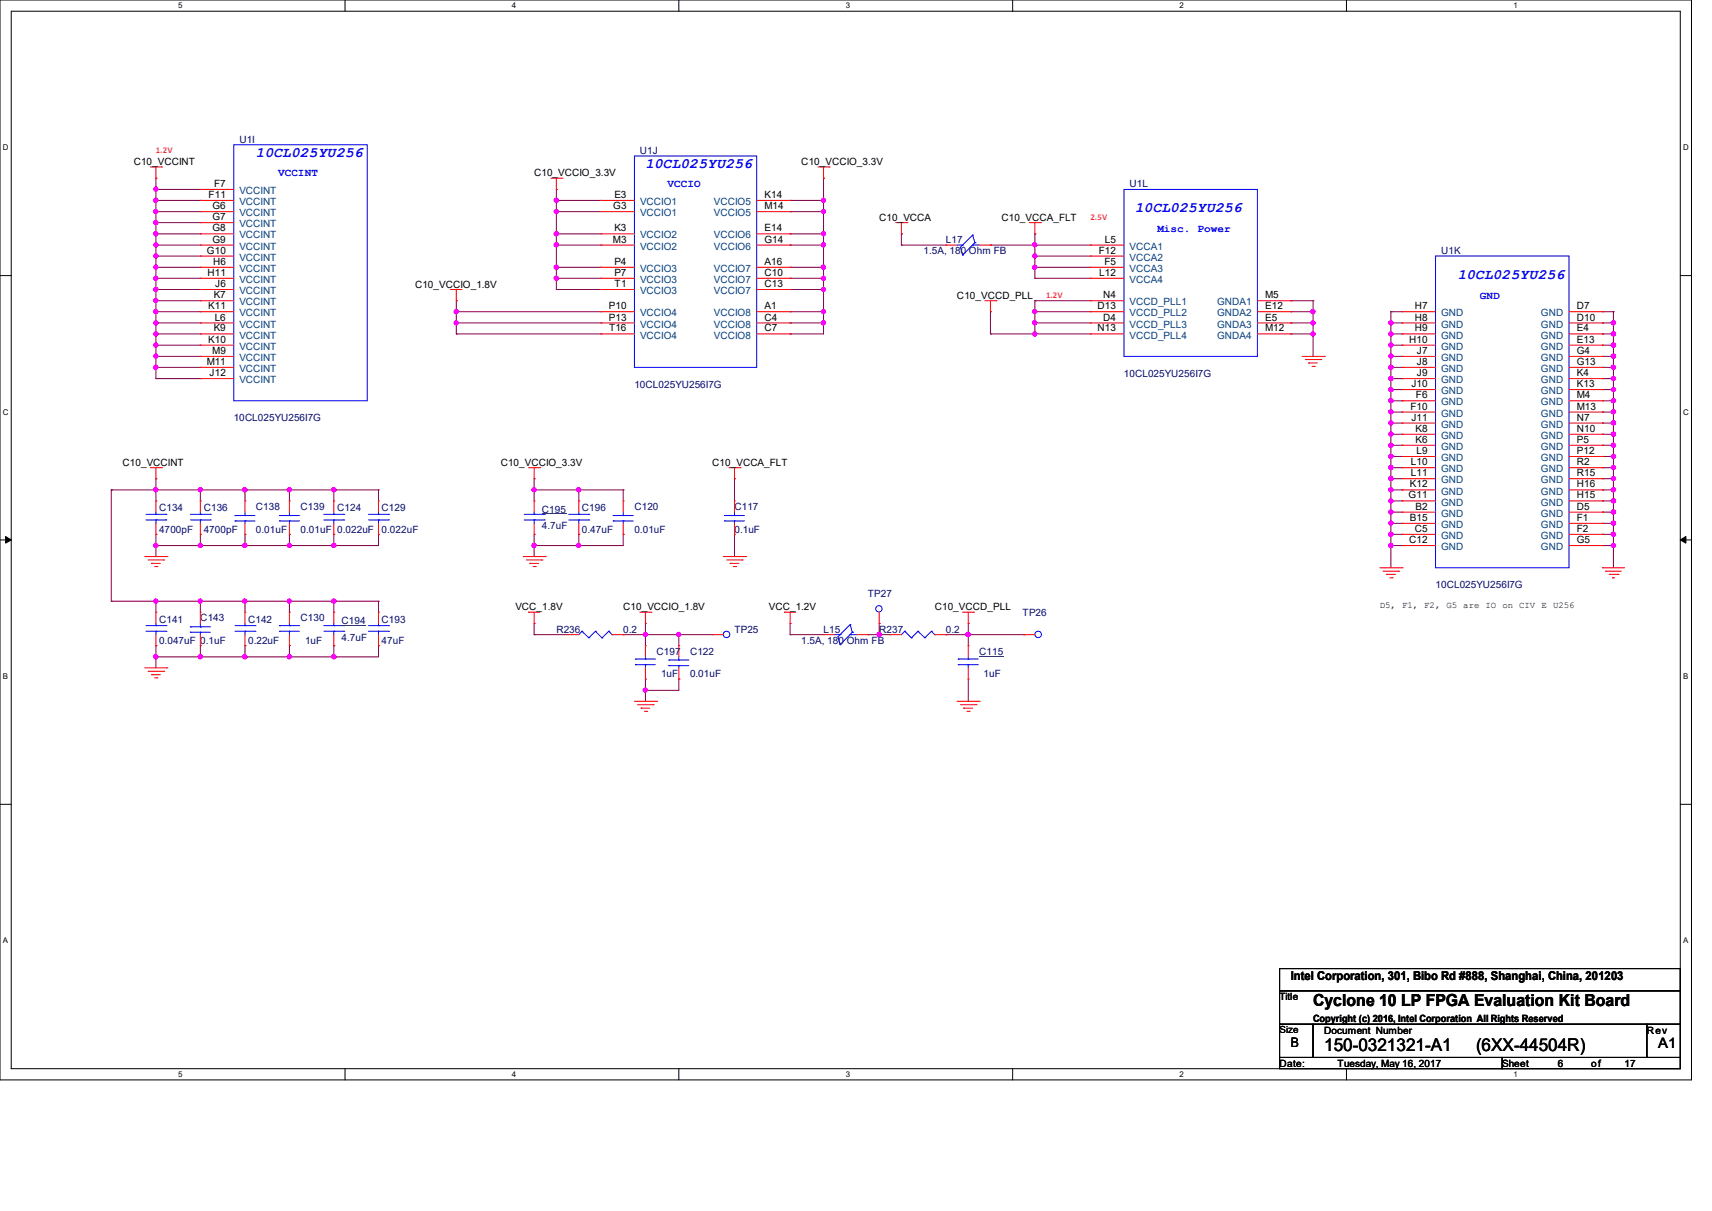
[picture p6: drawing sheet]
<svg xmlns="http://www.w3.org/2000/svg" width="297mm" height="210mm" viewBox="0 0 297 210" stroke-linecap="round" stroke-linejoin="round" font-family="sans-serif">
<path d="M0 0h293.5v187.3h-293.5zM1.9 1.9h289.6v183.4h-289.6z" fill="none" stroke="#000" stroke-width=".17"/>
<g fill="#fff">
<path d="M30.9 .2h.8v1.5h-.8z"/>
<path d="M30.9 185.5h.8v1.6h-.8z"/>
</g>
<path d="M59.9 0v1.9M59.9 185.3v2" fill="none" stroke="#000" stroke-width=".17"/>
<g fill="#fff">
<path d="M88.8 .2h.8v1.5h-.8z"/>
<path d="M88.8 185.5h.8v1.6h-.8z"/>
</g>
<path d="M117.8 0v1.9M117.8 185.3v2" fill="none" stroke="#000" stroke-width=".17"/>
<g fill="#fff">
<path d="M146.7 .2h.8v1.5h-.8z"/>
<path d="M146.7 185.5h.8v1.6h-.8z"/>
</g>
<path d="M175.7 0v1.9M175.7 185.3v2" fill="none" stroke="#000" stroke-width=".17"/>
<g fill="#fff">
<path d="M204.6 .2h.8v1.5h-.8z"/>
<path d="M204.6 185.5h.8v1.6h-.8z"/>
</g>
<path d="M233.6 0v1.9M233.6 185.3v2" fill="none" stroke="#000" stroke-width=".17"/>
<g fill="#fff">
<path d="M262.6 .2h.7v1.5h-.7z"/>
<path d="M262.6 185.5h.7v1.6h-.7z"/>
<path d="M.5 24.8h1v1.6h-1z"/>
<path d="M292 24.8h1v1.6h-1z"/>
<path d="M.5 70.7h1v1.5h-1z"/>
<path d="M292 70.7h1v1.5h-1z"/>
</g>
<path d="M0 47.8h1.9M291.5 47.8h2" fill="none" stroke="#000" stroke-width=".17"/>
<g fill="#fff">
<path d="M.5 116.5h.9v1.6h-.9z"/>
<path d="M292 116.5h.9v1.6h-.9z"/>
</g>
<path d="M0 93.6h1.9M291.5 93.6h2" fill="none" stroke="#000" stroke-width=".17"/>
<path d="M1 93l.9 .6-.9 .6zM291.5 93.6l1-.6v1.2z" fill="#000" stroke="#000" stroke-width=".17"/>
<g fill="#fff">
<path d="M.5 162.4h.9v1.5h-.9z"/>
<path d="M292 162.4h.9v1.5h-.9z"/>
</g>
<path d="M0 139.5h1.9M291.5 139.5h2M222 168h69.5v3.8h-69.5zM222 171.8h69.5v5.8h-69.5zM222 177.6h5.8v5.8h-5.8zM227.8 177.6h57.9v5.8h-57.9zM285.7 177.6h5.8v5.8h-5.8zM222 183.4h38.6v1.9h-38.6zM260.6 183.4h30.9v1.9h-30.9z" fill="none" stroke="#000" stroke-width=".17"/>
<g fill="none" stroke="#800040" stroke-width=".17">
<path d="M27.1 32.9h.1M27.1 30.9h.1M27.1 34.8h.1M27.1 36.7h.1M27.1 38.6h.1M27.1 36.7h7.7M27.1 34.8h7.7M27.1 32.9h7.7M27.1 30.9v34.8M27.1 38.6h7.7M96.5 32.9h.1M96.5 36.7h.1"/>
<path d="M96.5 34.8h.1M96.5 32.9v17.3M96.5 36.7h7.8M96.5 34.8h7.8M137.1 34.8h.1M137.1 36.7h.1M137.1 36.7h5.8M137.1 34.8h5.8M142.9 30.9h.1M142.9 34.8h.1M142.9 36.7h.1M142.9 30.9v27h-5.8"/>
<path d="M27.1 40.6h.1M27.1 42.5h.1M27.1 44.4h.1M27.1 46.4h.1M27.1 48.3h.1M27.1 50.2h.1M27.1 52.2h.1M27.1 54.1h.1M27.1 56h.1M27.1 57.9h.1M27.1 59.9h.1M27.1 54.1h7.7"/>
<path d="M27.1 56h7.7M27.1 57.9h7.7M27.1 59.9h7.7M27.1 40.6h7.7M27.1 42.5h7.7M27.1 50.2h7.7M27.1 48.3h7.7M27.1 46.4h7.7M27.1 44.4h7.7M27.1 52.2h7.7M79.2 52.2h.1M79.2 57.9h.1"/>
<path d="M79.2 56h.1M79.2 54.1h.1M79.2 54.1h25.1M79.2 56h25.1M79.2 57.9h25.1M79.2 52.2v5.7M96.5 40.6h.1M96.5 42.5h.1M96.5 50.2h.1M96.5 48.3h.1M96.5 46.4h.1M96.5 40.6h7.8"/>
<path d="M96.5 42.5h7.8M96.5 50.2h7.8M96.5 48.3h7.8M96.5 46.4h7.8M137.1 40.6h.1M137.1 42.5h.1M137.1 46.4h.1M137.1 48.3h.1M137.1 50.2h.1M137.1 54.1h.1M137.1 56h.1M137.1 57.9h.1"/>
<path d="M137.1 54.1h5.8M137.1 56h5.8M137.1 40.6h5.8M137.1 42.5h5.8M137.1 50.2h5.8M137.1 48.3h5.8M137.1 46.4h5.8M142.9 40.6h.1M142.9 42.5h.1M142.9 46.4h.1M142.9 50.2h.1M142.9 48.3h.1"/>
<path d="M142.9 56h.1M142.9 54.1h.1M156.4 42.5h.1M156.4 40.6h.1M156.4 42.5h7.7M156.4 40.6v1.9M171.8 54.1h.1M171.8 57.9h.1M171.8 42.5h.1M171.8 57.9h17.4M171.8 42.5h17.4M171.8 54.1v3.8"/>
<path d="M179.5 44.4h.1M179.5 40.6h.1M179.5 46.4h.1M179.5 48.3h.1M179.5 52.2h.1M179.5 54.1h.1M179.5 56h.1M179.5 57.9h.1M179.5 42.5h.1M179.5 54.1h9.7M179.5 56h9.7M179.5 48.3h9.7"/>
<path d="M179.5 46.4h9.7M179.5 44.4h9.7M179.5 40.6v7.7M179.5 52.2v5.7M179.5 52.2h9.7M223.9 52.2h.1M223.9 54.1h.1M223.9 56h.1M223.9 57.9h.1M223.9 54.1h3.9M223.9 56h3.9M223.9 57.9h3.9"/>
<path d="M223.9 52.2h3.9M227.8 52.2h.1M227.8 54.1h.1M227.8 56h.1M227.8 57.9h.1M227.8 52.2v9.6M241.3 54.1h.1M241.3 56h.1M241.3 57.9h.1M241.3 59.9h.1M241.3 54.1h1.9M241.3 56h1.9"/>
<path d="M241.3 57.9h1.9M241.3 59.9h1.9M241.3 54.1v44.4M278 54.1h.1M278 56h.1M278 57.9h.1M278 59.9h.1M278 54.1h1.9M278 56h1.9M278 57.9h1.9M278 59.9h1.9M279.9 54.1h.1"/>
<path d="M279.9 56h.1M279.9 57.9h.1M279.9 59.9h.1M279.9 54.1v44.4M27.1 61.8h.1M27.1 63.7h.1M27.1 65.7h.1M27.1 61.8h7.7M27.1 63.7h7.7M27.1 65.7h7.7M241.3 61.8h.1M241.3 63.7h.1"/>
<path d="M241.3 65.7h.1M241.3 67.6h.1M241.3 69.5h.1M241.3 71.5h.1M241.3 73.4h.1M241.3 75.3h.1M241.3 77.2h.1M241.3 79.2h.1M241.3 61.8h1.9M241.3 63.7h1.9M241.3 65.7h1.9M241.3 67.6h1.9"/>
<path d="M241.3 69.5h1.9M241.3 71.5h1.9M241.3 73.4h1.9M241.3 75.3h1.9M241.3 77.2h1.9M241.3 79.2h1.9M278 61.8h.1M278 63.7h.1M278 65.7h.1M278 67.6h.1M278 69.5h.1M278 71.5h.1"/>
<path d="M278 73.4h.1M278 75.3h.1M278 77.2h.1M278 79.2h.1M278 61.8h1.9M278 63.7h1.9M278 65.7h1.9M278 67.6h1.9M278 69.5h1.9M278 71.5h1.9M278 73.4h1.9M278 75.3h1.9"/>
<path d="M278 77.2h1.9M278 79.2h1.9M279.9 61.8h.1M279.9 63.7h.1M279.9 65.7h.1M279.9 67.6h.1M279.9 69.5h.1M279.9 71.5h.1M279.9 73.4h.1M279.9 75.3h.1M279.9 77.2h.1M279.9 79.2h.1"/>
<path d="M19.3 85h.1M19.3 85h46.4M19.3 85v19.3M27.1 83h.1M27.1 85h.1M27.1 92.7h.1M27.1 94.6h.1M27.1 83v3.9M27.1 92.7v3.8M34.8 85h.1M34.8 92.7h.1M34.8 94.6h.1"/>
<path d="M34.8 85v1.9M34.8 92.7v1.9M42.5 85h.1M42.5 92.7h.1M42.5 94.6h.1M42.5 85v1.9M42.5 92.7v1.9M50.2 85h.1M50.2 92.7h.1M50.2 94.6h.1M50.2 85v1.9M50.2 92.7v1.9"/>
<path d="M57.9 92.7h.1M57.9 85h.1M57.9 94.6h.1M57.9 85v1.9M57.9 92.7v1.9M65.7 92.7h.1M65.7 85h.1M65.7 92.7v1.9h-38.6M65.7 85v1.9M92.7 83h.1M92.7 85h.1M92.7 92.7h.1"/>
<path d="M92.7 94.6h.1M92.7 85h15.4M92.7 83v3.9M92.7 92.7v3.8M100.4 85h.1M100.4 94.6h.1M100.4 92.7h.1M100.4 85v1.9M100.4 92.7v1.9M108.1 85h.1M108.1 92.7h.1M108.1 92.7v1.9h-15.4"/>
<path d="M108.1 85v1.9M127.4 83h.1M127.4 92.7h.1M127.4 83v3.9M127.4 92.7v3.8M241.3 81.1h.1M241.3 83h.1M241.3 85h.1M241.3 86.9h.1M241.3 88.8h.1M241.3 90.8h.1M241.3 92.7h.1"/>
<path d="M241.3 94.6h.1M241.3 81.1h1.9M241.3 83h1.9M241.3 85h1.9M241.3 86.9h1.9M241.3 88.8h1.9M241.3 90.8h1.9M241.3 92.7h1.9M241.3 94.6h1.9M278 81.1h.1M278 83h.1M278 85h.1"/>
<path d="M278 86.9h.1M278 88.8h.1M278 90.8h.1M278 92.7h.1M278 94.6h.1M278 81.1h1.9M278 83h1.9M278 85h1.9M278 86.9h1.9M278 88.8h1.9M278 90.8h1.9M278 92.7h1.9"/>
<path d="M278 94.6h1.9M279.9 81.1h.1M279.9 83h.1M279.9 85h.1M279.9 86.9h.1M279.9 88.8h.1M279.9 90.8h.1M279.9 92.7h.1M279.9 94.6h.1M19.3 104.3h.1M19.3 104.3h46.4M27.1 112h.1"/>
<path d="M27.1 113.9h.1M27.1 104.3h.1M27.1 104.3v1.9M27.1 112v3.8M34.8 112h.1M34.8 113.9h.1M34.8 104.3h.1M34.8 104.3v1.9M34.8 112v1.9M42.5 104.3h.1M42.5 112h.1M42.5 113.9h.1"/>
<path d="M42.5 104.3v1.9M42.5 112v1.9M50.2 104.3h.1M50.2 112h.1M50.2 113.9h.1M50.2 104.3v1.9M50.2 112v1.9M57.9 112h.1M57.9 104.3h.1M57.9 113.9h.1M57.9 104.3v1.9M57.9 112v1.9"/>
<path d="M65.7 112h.1M65.7 104.3h.1M65.7 112v1.9h-38.6M65.7 104.3v1.9M92.7 110.1h.1M92.7 108.1h.1M92.7 108.1v2M92.7 110.1h5.8M108.1 110.1h.1M108.1 110.1h15.5M112 110.1h.1M112 117.8h.1"/>
<path d="M112 119.7h.1M112 108.1h.1M112 108.1v3.9M112 117.8v3.8M117.8 110.1h.1M117.8 117.8h.1M117.8 110.1v1.9M117.8 117.8v1.9h-5.8M137.1 110.1h.1M137.1 108.1h.1M137.1 110.1h5.8M137.1 108.1v2"/>
<path d="M150.6 110.1h.1M150.6 110.1h3.8M152.5 108.1h.1M152.5 110.1h.1M152.5 108.1v2M164.1 110.1h.1M164.1 110.1h13.5M168 108.1h.1M168 110.1h.1M168 108.1v3.9M168 117.8v3.8M177.6 110.1h.1"/>
<path d="M168 121.6h.1"/>
</g>
<g fill="#f0f" stroke="#f0f" stroke-width=".17">
<circle cx="241.3" cy="63.7" r=".37"/>
<circle cx="241.3" cy="79.1" r=".37"/>
<circle cx="241.3" cy="83" r=".37"/>
<circle cx="241.3" cy="57.9" r=".37"/>
<circle cx="241.3" cy="56" r=".37"/>
<circle cx="241.3" cy="61.8" r=".37"/>
<circle cx="241.3" cy="59.8" r=".37"/>
<circle cx="241.3" cy="67.6" r=".37"/>
<circle cx="241.3" cy="65.6" r=".37"/>
<circle cx="241.3" cy="69.5" r=".37"/>
<circle cx="241.3" cy="73.3" r=".37"/>
<circle cx="241.3" cy="71.4" r=".37"/>
<circle cx="241.3" cy="75.3" r=".37"/>
<circle cx="241.3" cy="77.2" r=".37"/>
<circle cx="241.3" cy="81.1" r=".37"/>
<circle cx="241.3" cy="84.9" r=".37"/>
<circle cx="241.3" cy="88.8" r=".37"/>
<circle cx="241.3" cy="86.9" r=".37"/>
<circle cx="241.3" cy="92.6" r=".37"/>
<circle cx="241.3" cy="90.7" r=".37"/>
<circle cx="241.3" cy="94.6" r=".37"/>
<circle cx="279.9" cy="56" r=".37"/>
<circle cx="279.9" cy="63.7" r=".37"/>
<circle cx="279.9" cy="67.6" r=".37"/>
<circle cx="279.9" cy="79.1" r=".37"/>
<circle cx="279.9" cy="86.9" r=".37"/>
<circle cx="279.9" cy="88.8" r=".37"/>
<circle cx="279.9" cy="90.7" r=".37"/>
<circle cx="279.9" cy="92.6" r=".37"/>
<circle cx="279.9" cy="57.9" r=".37"/>
<circle cx="279.9" cy="61.8" r=".37"/>
<circle cx="279.9" cy="59.8" r=".37"/>
<circle cx="279.9" cy="65.6" r=".37"/>
<circle cx="279.9" cy="69.5" r=".37"/>
<circle cx="279.9" cy="73.3" r=".37"/>
<circle cx="279.9" cy="71.4" r=".37"/>
<circle cx="279.9" cy="75.3" r=".37"/>
<circle cx="279.9" cy="77.2" r=".37"/>
<circle cx="279.9" cy="83" r=".37"/>
<circle cx="279.9" cy="81.1" r=".37"/>
<circle cx="279.9" cy="84.9" r=".37"/>
<circle cx="279.9" cy="94.6" r=".37"/>
<circle cx="96.5" cy="34.7" r=".37"/>
<circle cx="96.5" cy="42.5" r=".37"/>
<circle cx="96.5" cy="40.5" r=".37"/>
<circle cx="96.5" cy="46.3" r=".37"/>
<circle cx="96.5" cy="48.3" r=".37"/>
<circle cx="79.1" cy="54" r=".36"/>
<circle cx="79.1" cy="56" r=".36"/>
<circle cx="179.5" cy="44.4" r=".36"/>
<circle cx="179.5" cy="46.3" r=".36"/>
<circle cx="179.5" cy="54" r=".36"/>
<circle cx="179.5" cy="56" r=".36"/>
<circle cx="179.5" cy="57.9" r=".36"/>
<circle cx="179.5" cy="42.5" r=".36"/>
<circle cx="96.5" cy="36.7" r=".37"/>
<circle cx="142.9" cy="34.7" r=".36"/>
<circle cx="142.9" cy="36.7" r=".36"/>
<circle cx="142.9" cy="42.5" r=".36"/>
<circle cx="142.9" cy="40.5" r=".36"/>
<circle cx="142.9" cy="46.3" r=".36"/>
<circle cx="142.9" cy="50.2" r=".36"/>
<circle cx="142.9" cy="48.3" r=".36"/>
<circle cx="142.9" cy="56" r=".36"/>
<circle cx="142.9" cy="54" r=".36"/>
<circle cx="27" cy="34.7" r=".36"/>
<circle cx="27" cy="32.8" r=".36"/>
<circle cx="27" cy="36.7" r=".36"/>
<circle cx="27" cy="40.5" r=".36"/>
<circle cx="27" cy="38.6" r=".36"/>
<circle cx="27" cy="44.4" r=".36"/>
<circle cx="27" cy="42.5" r=".36"/>
<circle cx="27" cy="46.3" r=".36"/>
<circle cx="27" cy="50.2" r=".36"/>
<circle cx="27" cy="48.3" r=".36"/>
<circle cx="27" cy="52.1" r=".36"/>
<circle cx="27" cy="54" r=".36"/>
<circle cx="27" cy="57.9" r=".36"/>
<circle cx="27" cy="56" r=".36"/>
<circle cx="27" cy="59.8" r=".36"/>
<circle cx="27" cy="63.7" r=".36"/>
<circle cx="27" cy="61.8" r=".36"/>
<circle cx="227.8" cy="54" r=".36"/>
<circle cx="227.8" cy="56" r=".36"/>
<circle cx="227.8" cy="57.9" r=".36"/>
<circle cx="92.6" cy="84.9" r=".36"/>
<circle cx="100.4" cy="84.9" r=".37"/>
<circle cx="92.6" cy="94.6" r=".36"/>
<circle cx="100.4" cy="94.6" r=".37"/>
<circle cx="117.7" cy="110" r=".36"/>
<circle cx="112" cy="119.7" r=".36"/>
<circle cx="27" cy="113.9" r=".36"/>
<circle cx="42.5" cy="113.9" r=".37"/>
<circle cx="34.7" cy="113.9" r=".36"/>
<circle cx="50.2" cy="113.9" r=".36"/>
<circle cx="57.9" cy="113.9" r=".37"/>
<circle cx="42.5" cy="104.2" r=".37"/>
<circle cx="34.7" cy="104.2" r=".36"/>
<circle cx="50.2" cy="104.2" r=".36"/>
<circle cx="57.9" cy="104.2" r=".37"/>
<circle cx="27" cy="94.6" r=".36"/>
<circle cx="42.5" cy="84.9" r=".37"/>
<circle cx="34.7" cy="84.9" r=".36"/>
<circle cx="42.5" cy="94.6" r=".37"/>
<circle cx="34.7" cy="94.6" r=".36"/>
<circle cx="50.2" cy="84.9" r=".36"/>
<circle cx="50.2" cy="94.6" r=".36"/>
<circle cx="27" cy="84.9" r=".36"/>
<circle cx="27" cy="104.2" r=".36"/>
<circle cx="112" cy="110" r=".36"/>
<circle cx="57.9" cy="94.6" r=".37"/>
<circle cx="57.9" cy="84.9" r=".37"/>
<circle cx="152.5" cy="110" r=".36"/>
<circle cx="167.9" cy="110" r=".37"/>
</g>
<g fill="none" stroke="#f00" stroke-width=".17">
<path d="M26.1 29h1.9M27.1 30.9h.1M27.1 29v1.9M28 29h.1M34.8 32.9h.1M34.8 34.8h.1M34.8 36.7h.1M34.8 38.6h.1M34.8 38.6h5.8M34.8 32.9h5.8M34.8 34.8h5.8M34.8 36.7h5.8"/>
<path d="M95.6 30.9h1.9M96.5 32.9h.1M96.5 30.9v2M97.5 30.9h.1M104.3 34.8h.1M104.3 36.7h.1M104.3 34.8h5.8M104.3 36.7h5.8M131.3 34.8h5.8M131.3 36.7h5.8M137.1 34.8h.1M137.1 36.7h.1"/>
<path d="M141.9 29h1.9M142.9 30.9h.1M142.9 29v1.9M143.8 29h.1M155.4 38.6h2M156.4 38.6v2M157.4 38.6h.1M178.6 38.6h1.9M179.5 38.6v2M180.5 38.6h.1M34.8 40.6h.1M34.8 42.5h.1"/>
<path d="M34.8 44.4h.1M34.8 46.4h.1M34.8 48.3h.1M34.8 50.2h.1M34.8 52.2h.1M34.8 54.1h.1M34.8 56h.1M34.8 57.9h.1M34.8 59.9h.1M34.8 52.2h5.8M34.8 50.2h5.8M34.8 56h5.8"/>
<path d="M34.8 46.4h5.8M34.8 42.5h5.8M34.8 57.9h5.8M34.8 48.3h5.8M34.8 44.4h5.8M34.8 54.1h5.8M34.8 40.6h5.8M34.8 59.9h5.8M78.2 50.2h.1M78.2 50.2h1.9M79.2 52.2h.1M79.2 50.2v2"/>
<path d="M104.3 40.6h.1M104.3 42.5h.1M104.3 46.4h.1M104.3 48.3h.1M104.3 50.2h.1M104.3 54.1h.1M104.3 56h.1M104.3 57.9h.1M104.3 50.2h5.8M104.3 56h5.8M104.3 46.4h5.8M104.3 42.5h5.8"/>
<path d="M104.3 57.9h5.8M104.3 48.3h5.8M104.3 54.1h5.8M104.3 40.6h5.8M131.3 50.2h5.8M131.3 56h5.8M131.3 46.4h5.8M131.3 42.5h5.8M131.3 57.9h5.8M131.3 48.3h5.8M131.3 54.1h5.8M131.3 40.6h5.8"/>
<path d="M137.1 40.6h.1M137.1 42.5h.1M137.1 46.4h.1M137.1 48.3h.1M137.1 50.2h.1M137.1 54.1h.1M137.1 56h.1M137.1 57.9h.1M156.4 40.6h.1M164.1 42.5h.1M164.1 42.5h1.9M169.9 42.5h1.9"/>
<path d="M170.9 52.2h1.9M171.8 54.1h.1M171.8 42.5h.1M171.8 52.2v1.9M172.8 52.2h.1M179.5 40.6h.1M189.2 56h.1M189.2 46.4h.1M189.2 42.5h.1M189.2 52.2h.1M189.2 57.9h.1M189.2 48.3h.1"/>
<path d="M189.2 44.4h.1M189.2 54.1h.1M189.2 52.2h5.8M189.2 56h5.8M189.2 46.4h5.8M189.2 42.5h5.8M189.2 57.9h5.8M189.2 48.3h5.8M189.2 44.4h5.8M189.2 54.1h5.8M218.1 52.2h5.8M218.1 56h5.8"/>
<path d="M218.1 57.9h5.8M218.1 54.1h5.8M223.9 56h.1M223.9 52.2h.1M223.9 57.9h.1M223.9 54.1h.1M243.2 54.1h.1M243.2 56h.1M243.2 57.9h.1M243.2 59.9h.1M243.2 56h5.8M243.2 57.9h5.8"/>
<path d="M243.2 54.1h5.8M243.2 59.9h5.8M272.2 56h5.8M272.2 57.9h5.8M272.2 54.1h5.8M272.2 59.9h5.8M278 54.1h.1M278 56h.1M278 57.9h.1M278 59.9h.1M34.8 61.8h.1M34.8 63.7h.1"/>
<path d="M34.8 65.7h.1M34.8 61.8h5.8M34.8 63.7h5.8M34.8 65.7h5.8M225.9 61.8h3.8M226.4 62.4h2.8M227 62.9h.1M227 62.9h1.6M227.6 63.5h.4M228 63.5h.1M229.2 62.4h.1M229.7 61.8h.1"/>
<path d="M243.2 61.8h.1M243.2 63.7h.1M243.2 65.7h.1M243.2 67.6h.1M243.2 69.5h.1M243.2 71.5h.1M243.2 73.4h.1M243.2 75.3h.1M243.2 77.2h.1M243.2 79.2h.1M243.2 61.8h5.8M243.2 63.7h5.8"/>
<path d="M243.2 65.7h5.8M243.2 67.6h5.8M243.2 69.5h5.8M243.2 71.5h5.8M243.2 73.4h5.8M243.2 75.3h5.8M243.2 77.2h5.8M243.2 79.2h5.8M272.2 61.8h5.8M272.2 63.7h5.8M272.2 65.7h5.8M272.2 67.6h5.8"/>
<path d="M272.2 69.5h5.8M272.2 71.5h5.8M272.2 73.4h5.8M272.2 75.3h5.8M272.2 77.2h5.8M272.2 79.2h5.8M278 61.8h.1M278 63.7h.1M278 65.7h.1M278 67.6h.1M278 69.5h.1M278 71.5h.1"/>
<path d="M278 73.4h.1M278 75.3h.1M278 77.2h.1M278 79.2h.1M25.1 96.5h3.9M25.7 97.1h2.7M26.1 81.1h1.9M26.3 97.7h.1M26.3 97.7h1.5M26.8 98.3h.4M27.1 83h.1M27.1 86.9h.1"/>
<path d="M27.1 92.7h.1M27.1 81.1v1.9M27.1 86.9v1.9M27.1 90.8v1.9M27.2 98.3h.1M28 81.1h.1M28.4 97.1h.1M29 96.5h.1M34.8 86.9h.1M34.8 92.7h.1M34.8 86.9v1.9M34.8 90.8v1.9"/>
<path d="M42.5 92.7h.1M42.5 86.9h.1M42.5 86.9v1.9M42.5 90.8v1.9M50.2 92.7h.1M50.2 86.9h.1M50.2 86.9v1.9M50.2 90.8v1.9M57.9 86.9h.1M57.9 92.7h.1M57.9 86.9v1.9M57.9 90.8v1.9"/>
<path d="M65.7 86.9h.1M65.7 92.7h.1M65.7 86.9v1.9M65.7 90.8v1.9M90.8 96.5h3.8M91.3 97.1h2.7M91.7 81.1h1.9M91.9 97.7h.1M91.9 97.7h1.5M92.5 98.3h.4M92.7 83h.1M92.7 86.9h.1"/>
<path d="M92.7 92.7h.1M92.7 81.1v1.9M92.7 86.9v1.9M92.7 90.8v1.9M92.9 98.3h.1M93.6 81.1h.1M94 97.1h.1M94.6 96.5h.1M100.4 86.9h.1M100.4 92.7h.1M100.4 86.9v1.9M100.4 90.8v1.9"/>
<path d="M108.1 92.7h.1M108.1 86.9h.1M108.1 86.9v1.9M108.1 90.8v1.9M125.5 96.5h3.9M126.1 97.1h2.7M126.4 81.1h2M126.7 97.7h.1M126.7 97.7h1.5M127.2 98.3h.4M127.4 83h.1M127.4 92.7h.1"/>
<path d="M127.4 86.9h.1M127.4 81.1v1.9M127.4 86.9v1.9M127.4 90.8v1.9M127.6 98.3h.1M128.4 81.1h.1M128.8 97.1h.1M129.4 96.5h.1M239.4 98.5h3.8M239.9 99.1h2.8M240.5 99.6h.1M240.5 99.6h1.6"/>
<path d="M242.7 99.1h.1M243.2 98.5h.1M243.2 81.1h.1M243.2 83h.1M243.2 85h.1M243.2 86.9h.1M243.2 88.8h.1M243.2 90.8h.1M243.2 92.7h.1M243.2 94.6h.1M243.2 81.1h5.8M243.2 83h5.8"/>
<path d="M243.2 85h5.8M243.2 86.9h5.8M243.2 88.8h5.8M243.2 90.8h5.8M243.2 92.7h5.8M243.2 94.6h5.8M272.2 81.1h5.8M272.2 83h5.8M272.2 85h5.8M272.2 86.9h5.8M272.2 88.8h5.8M272.2 90.8h5.8"/>
<path d="M272.2 92.7h5.8M272.2 94.6h5.8M278 98.5h.1M278 81.1h.1M278 83h.1M278 85h.1M278 86.9h.1M278 88.8h.1M278 90.8h.1M278 92.7h.1M278 94.6h.1M278 98.5h3.9"/>
<path d="M278.6 99.1h.1M278.6 99.1h2.7M279.1 99.6h1.6M280.7 99.6h.1M25.1 115.8h3.9M25.7 116.4h2.7M26.3 117h.1M26.3 117h1.5M26.8 117.6h.4M27.1 106.2h.1M27.1 112h.1M27.1 106.2v1.9"/>
<path d="M27.1 110.1v1.9M27.2 117.6h.1M28.4 116.4h.1M29 115.8h.1M34.8 112h.1M34.8 106.2h.1M34.8 106.2v1.9M34.8 110.1v1.9M42.5 106.2h.1M42.5 112h.1M42.5 106.2v1.9M42.5 110.1v1.9"/>
<path d="M50.2 106.2h.1M50.2 112h.1M50.2 106.2v1.9M50.2 110.1v1.9M57.9 106.2h.1M57.9 112h.1M57.9 106.2v1.9M57.9 110.1v1.9M65.7 106.2h.1M65.7 112h.1M65.7 106.2v1.9M65.7 110.1v1.9"/>
<path d="M91.7 106.2h.1M91.7 106.2h1.9M92.7 108.1h.1M92.7 106.2v1.9M98.5 110.1h.1M98.5 110.1h1.9M106.2 110.1h1.9M108.1 110.1h.1M111 106.2h1.9M112 108.1h.1M112 112h.1M112 117.8h.1"/>
<path d="M112 106.2v1.9M112 112v1.9M112 115.8v2M112.9 106.2h.1M117.8 117.8h.1M117.8 112h.1M117.8 112v1.9M117.8 115.8v2M123.6 110.1h.1M123.6 110.1h1.9M136.1 106.2h.1M136.1 106.2h1.9"/>
<path d="M137.1 108.1h.1M137.1 106.2v1.9M142.9 110.1h.1M142.9 110.1h1.9M148.7 110.1h1.9M150.6 110.1h.1M152.5 108.1h.1M152.5 106.2v1.9M154.4 110.1h.1M154.4 110.1h2M162.2 110.1h1.9M164.1 110.1h.1"/>
<path d="M167 106.2h1.9M168 108.1h.1M168 112h.1M168 117.8h.1M168 106.2v1.9M168 112v1.9M168 115.8v2M168.9 106.2h.1M177.6 110.1h.1M177.6 110.1h1.9M241.1 100.2h.4M241.5 100.2h.1"/>
<path d="M279.7 100.2h.1M279.7 100.2h.4M110.1 121.6h3.8M110.6 122.2h2.7M111.2 122.8h.1M111.2 122.8h1.5M111.8 123.4h.4M112.2 123.4h.1M113.3 122.2h.1M113.9 121.6h.1M166 121.6h3.9M166.6 122.2h2.7"/>
<path d="M167.2 122.8h.1M167.2 122.8h1.5M167.8 123.4h.3M168.1 123.4h.1M169.3 122.2h.1M169.9 121.6h.1"/>
</g>
<g fill="none" stroke="#00f" stroke-width=".17">
<path d="M40.6 25.1h23.1v44.4h-23.1zM110.1 27.1h21.2v36.6h-21.2zM195 32.9h23.1v28.9h-23.1zM166 42.5h1M167 44.2h.1M167 42.5h.1M168.7 40.8h.1M168.7 42.5h.1M168.7 40.8l-2.1 2.1 .4 1.3M168.7 42.5h1.2M168.7 40.8l.4 1.3M169.1 42.1h.1"/>
<path d="M169.1 42.1l-2.1 2.1M249 44.4h23.2v54.1h-23.2zM25.3 90.2h3.5M25.3 89.2h3.5M27.1 89.2h.1M27.1 90.2h.1M27.1 88.8v.4M27.1 90.2v.6M28.8 90.2h.1M28.8 89.2h.1M33 90.2h3.5M33 89.2h3.5"/>
<path d="M34.8 89.2h.1M34.8 90.2h.1M34.8 88.8v.4M34.8 90.2v.6M36.5 90.2h.1M36.5 89.2h.1M40.8 89.4h.1M40.8 90.3h.1M40.8 89.4h3.4M40.8 90.3h3.4M42.5 90.3h.1M42.5 89.4h.1"/>
<path d="M42.5 88.8v.6M42.5 90.3v.5M48.5 89.4h.1M48.5 90.3h.1M48.5 89.4h3.4M48.5 90.3h3.4M50.2 90.3h.1M50.2 89.4h.1M50.2 88.8v.6M50.2 90.3v.5M56.2 90.2h3.4M56.2 89.2h3.4"/>
<path d="M57.9 89.2h.1M57.9 90.2h.1M57.9 88.8v.4M57.9 90.2v.6M59.6 90.2h.1M59.6 89.2h.1M63.9 90.2h3.5M63.9 89.2h3.5M65.7 89.2h.1M65.7 90.2h.1M65.7 88.8v.4M65.7 90.2v.6"/>
<path d="M67.4 90.2h.1M67.4 89.2h.1M90.9 90.2h3.5M90.9 89.2h3.5M92.7 90.2h.1M92.7 89.2h.1M92.7 88.8v.4M92.7 90.2v.6M94.4 89.2h.1M94.4 90.2h.1M98.7 90.2h3.5M98.7 89.2h3.5"/>
<path d="M100.4 89.2h.1M100.4 90.2h.1M100.4 88.8v.4M100.4 90.2v.6M102.2 90.2h.1M102.2 89.2h.1M106.4 89.4h.1M106.4 90.3h.1M106.4 89.4h3.5M106.4 90.3h3.5M108.1 90.3h.1M108.1 89.4h.1"/>
<path d="M108.1 88.8v.6M108.1 90.3v.5M125.7 89.4h.1M125.7 90.3h.1M125.7 89.4h3.5M125.7 90.3h3.5M127.4 90.3h.1M127.4 89.4h.1M127.4 88.8v.6M127.4 90.3v.5M25.3 109.5h3.5M25.3 108.5h3.5"/>
<path d="M27.1 108.5h.1M27.1 109.5h.1M27.1 108.1v.4M27.1 109.5v.6M28.8 109.5h.1M28.8 108.5h.1M33 108.7h.1M33 109.6h.1M33 108.7h3.5M33 109.6h3.5M34.8 109.6h.1M34.8 108.7h.1"/>
<path d="M34.8 108.1v.6M34.8 109.6v.5M40.8 109.5h3.4M40.8 108.5h3.4M42.5 108.5h.1M42.5 109.5h.1M42.5 108.1v.4M42.5 109.5v.6M44.2 109.5h.1M44.2 108.5h.1M48.5 109.5h.1M48.5 108.5h.1"/>
<path d="M48.5 109.5h3.4M48.5 108.5h3.4M50.2 108.5h.1M50.2 109.5h.1M50.2 108.1v.4M50.2 109.5v.6M56.2 109.5h3.4M56.2 108.5h3.4M57.9 109.5h.1M57.9 108.5h.1M57.9 108.1v.4M57.9 109.5v.6"/>
<path d="M59.6 108.5h.1M59.6 109.5h.1M63.9 109.5h3.5M63.9 108.5h3.5M65.7 108.5h.1M65.7 109.5h.1M65.7 108.1v.4M65.7 109.5v.6M67.4 109.5h.1M67.4 108.5h.1M101 109.5h.1M101 109.5l-.6 .6"/>
<path d="M101 109.5l1.2 1.1M102.2 110.6h.1M103.3 109.5h.1M103.3 109.5l-1.1 1.1M103.3 109.5l1.1 1.1M104.4 110.6h.1M105.6 109.5h.1M105.6 109.5l-1.2 1.1M105.6 109.5l.6 .6M106.2 110.1h.1M110.2 115.3h.1M110.2 114.3h.1"/>
<path d="M110.2 115.3h3.5M110.2 114.3h3.5M112 114.3h.1M112 115.3h.1M112 113.9v.4M112 115.3v.5M116 114.5h.1M116 115.4h.1M116 114.5h3.5M116 115.4h3.5M117.8 115.4h.1M117.8 114.5h.1"/>
<path d="M117.8 113.9v.6M117.8 115.4v.4M144.8 110.1h1M145.8 111.8h.1M145.8 110.1h.1M147.5 108.3h.1M147.5 110.1h.1M147.5 108.3l-2.1 2.1 .4 1.4M147.5 110.1h1.2M147.5 108.3l.4 1.3M147.9 109.6h.1M147.9 109.6l-2.1 2.2"/>
<path d="M157 109.5h.1M157 109.5l-.6 .6M157 109.5l1.1 1.1M158.1 110.6h.1M159.3 109.5h.1M159.3 109.5l-1.2 1.1M159.3 109.5l1.1 1.1M160.4 110.6h.1M161.6 109.5h.1M161.6 109.5l-1.2 1.1M161.6 109.5l.6 .6M162.2 110.1h.1"/>
<path d="M166.2 115.3h.1M166.2 114.3h.1M166.2 115.3h3.5M166.2 114.3h3.5M168 114.3h.1M168 115.3h.1M168 113.9v.4M168 115.3v.5"/>
<circle cx="126.1" cy="110" r=".56"/>
<circle cx="152.5" cy="105.6" r=".55"/>
<circle cx="180.1" cy="110" r=".56"/>
</g>
<path d="M94 89.1h4.2M59.3 108.4h4.2M169.9 113.8h4.2" fill="none" stroke="#000080" stroke-width=".17"/>
<g font-size="3">
<text x="229.7" y="182.3">150-0321321-A1</text>
<text x="256.1" y="182.3">(6XX-44504R)</text>
</g>
<text font-size="2.9" x="227.8" y="174.5">Cyclone 10 LP FPGA Evaluation Kit Board</text>
<g font-size="2.5" fill="#00f">
<text x="44.4" y="27.2">10CL025YU256</text>
<text x="112" y="29.1">10CL025YU256</text>
<text x="196.9" y="36.8">10CL025YU256</text>
<text x="252.9" y="48.4">10CL025YU256</text>
</g>
<text font-size="2.5" x="287.7" y="181.8">A1</text>
<text font-size="2.3" x="223.9" y="181.6">B</text>
<text font-size="2.1" x="223.9" y="170">Intel Corporation, 301, Bibo Rd #888, Shanghai, China, 201203</text>
<g font-size="1.9" fill="#00f">
<text x="48.3" y="30.6">VCCINT</text>
<text x="115.8" y="32.5">VCCIO</text>
<text x="200.8" y="40.2">Misc. Power</text>
<text x="256.8" y="51.8">GND</text>
</g>
<g font-size="1.7">
<text x="23.2" y="28.7">C10_VCCINT</text>
<text x="139" y="28.7">C10_VCCIO_3.3V</text>
<text x="36.2" y="34.3">F11</text>
<text x="37.2" y="32.4">F7</text>
<text x="92.7" y="30.6">C10_VCCIO_3.3V</text>
<text x="106.6" y="34.3">E3</text>
<text x="132.6" y="34.3">K14</text>
<text x="36.9" y="36.3">G6</text>
<text x="36.9" y="38.2">G7</text>
<text x="36.9" y="40.1">G8</text>
<text x="106.4" y="36.3">G3</text>
<text x="106.6" y="40.1">K3</text>
<text x="132.6" y="36.3">M14</text>
<text x="132.6" y="40.1">E14</text>
<text x="152.5" y="38.3">C10_VCCA</text>
<text x="173.7" y="38.3">C10_VCCA_FLT</text>
<text x="35.9" y="44">G10</text>
<text x="36" y="47.8">H11</text>
<text x="36.9" y="42.1">G9</text>
<text x="37" y="45.9">H6</text>
<text x="106.3" y="42.1">M3</text>
<text x="106.6" y="45.9">P4</text>
<text x="106.6" y="47.8">P7</text>
<text x="132.6" y="42.1">G14</text>
<text x="132.6" y="45.9">A16</text>
<text x="132.6" y="47.8">C10</text>
<text x="190.6" y="44">F12</text>
<text x="190.7" y="47.8">L12</text>
<text x="191.6" y="45.9">F5</text>
<text x="191.7" y="42.1">L5</text>
<text x="36.1" y="53.6">K11</text>
<text x="37.1" y="51.7">K7</text>
<text x="37.3" y="49.8">J6</text>
<text x="72" y="49.9">C10_VCCIO_1.8V</text>
<text x="105.6" y="53.6">P10</text>
<text x="106.6" y="49.8">T1</text>
<text x="132.6" y="49.8">C13</text>
<text x="132.6" y="53.6">A1</text>
<text x="166" y="51.8">C10_VCCD_PLL</text>
<text x="190.4" y="53.6">D13</text>
<text x="191.4" y="51.7">N4</text>
<text x="219.5" y="51.7">M5</text>
<text x="219.5" y="53.6">E12</text>
<text x="245.4" y="53.6">H7</text>
<text x="273.6" y="53.6">D7</text>
<text x="36.1" y="59.4">K10</text>
<text x="37.1" y="57.5">K9</text>
<text x="37.3" y="55.6">L6</text>
<text x="105.6" y="55.6">P13</text>
<text x="105.7" y="57.5">T16</text>
<text x="132.6" y="55.6">C4</text>
<text x="132.6" y="57.5">C7</text>
<text x="190.4" y="57.5">N13</text>
<text x="191.4" y="55.6">D4</text>
<text x="219.5" y="55.6">E5</text>
<text x="219.5" y="57.5">M12</text>
<text x="244.5" y="59.4">H10</text>
<text x="245.4" y="55.6">H8</text>
<text x="245.4" y="57.5">H9</text>
<text x="273.6" y="55.6">D10</text>
<text x="273.6" y="57.5">E4</text>
<text x="273.6" y="59.4">E13</text>
<text x="35.9" y="63.3">M11</text>
<text x="36.4" y="65.2">J12</text>
<text x="36.8" y="61.4">M9</text>
<text x="245.8" y="61.4">J7</text>
<text x="245.8" y="63.3">J8</text>
<text x="245.8" y="65.2">J9</text>
<text x="273.6" y="61.4">G4</text>
<text x="273.6" y="63.3">G13</text>
<text x="273.6" y="65.2">K4</text>
<text x="244.7" y="71">F10</text>
<text x="244.8" y="67.1">J10</text>
<text x="245.7" y="69.1">F6</text>
<text x="273.6" y="67.1">K13</text>
<text x="273.6" y="69.1">M4</text>
<text x="273.6" y="71">M13</text>
<text x="244.8" y="72.9">J11</text>
<text x="245.6" y="74.9">K8</text>
<text x="245.6" y="76.8">K6</text>
<text x="273.6" y="72.9">N7</text>
<text x="273.6" y="74.9">N10</text>
<text x="273.6" y="76.8">P5</text>
<text x="21.3" y="80.8">C10_VCCINT</text>
<text x="86.9" y="80.8">C10_VCCIO_3.3V</text>
<text x="123.6" y="80.8">C10_VCCA_FLT</text>
<text x="244.8" y="80.7">L10</text>
<text x="244.8" y="82.6">L11</text>
<text x="245.7" y="78.7">L9</text>
<text x="273.6" y="78.7">P12</text>
<text x="273.6" y="80.7">R2</text>
<text x="273.6" y="82.6">R15</text>
<text x="244.4" y="86.4">G11</text>
<text x="244.6" y="84.5">K12</text>
<text x="245.6" y="88.4">B2</text>
<text x="273.6" y="84.5">H16</text>
<text x="273.6" y="86.4">H15</text>
<text x="273.6" y="88.4">D5</text>
<text x="244.5" y="94.2">C12</text>
<text x="244.6" y="90.3">B15</text>
<text x="245.4" y="92.2">C5</text>
<text x="273.6" y="90.3">F1</text>
<text x="273.6" y="92.2">F2</text>
<text x="273.6" y="94.2">G5</text>
<text x="89.4" y="105.9">VCC_1.8V</text>
<text x="108.1" y="105.9">C10_VCCIO_1.8V</text>
<text x="133.4" y="105.9">VCC_1.2V</text>
<text x="162.2" y="105.9">C10_VCCD_PLL</text>
<text x="222" y="173.4">Title</text>
<text x="222" y="179.2">Size</text>
<text x="227.8" y="177.3">Copyright (c) 2016, Intel Corporation All Rights Reserved</text>
<text x="229.7" y="179.2">Document Number</text>
<text x="285.7" y="179.2">Rev</text>
<text x="222" y="185">Date:</text>
<text x="232.1" y="185">Tuesday, May 16, 2017</text>
<text x="260.6" y="185">Sheet</text>
<text x="270.2" y="185">6</text>
<text x="276.1" y="185">of</text>
<text x="281.8" y="185">17</text>
</g>
<g font-size="1.7" fill="#000080">
<text x="41.5" y="24.8">U1I</text>
<text x="111" y="26.7">U1J</text>
<text x="196" y="32.5">U1L</text>
<text x="160.2" y="44.1">1.5A, 180 Ohm FB</text>
<text x="164.1" y="42.2">L17</text>
<text x="250" y="44.1">U1K</text>
<text x="195" y="65.3">10CL025YU256I7G</text>
<text x="110.1" y="67.3">10CL025YU256I7G</text>
<text x="40.6" y="73.1">10CL025YU256I7G</text>
<text x="27.6" y="88.7">C134</text>
<text x="35.3" y="88.7">C136</text>
<text x="44.4" y="88.5">C138</text>
<text x="52.2" y="88.5">C139</text>
<text x="58.5" y="88.7">C124</text>
<text x="66.2" y="88.7">C129</text>
<text x="94" y="88.9">C195</text>
<text x="101" y="88.7">C196</text>
<text x="110.1" y="88.5">C120</text>
<text x="127.4" y="88.5">C117</text>
<text x="27.6" y="92.4">4700pF</text>
<text x="35.3" y="92.4">4700pF</text>
<text x="44.4" y="92.4">0.01uF</text>
<text x="52.2" y="92.4">0.01uF 0.022uF</text>
<text x="66.2" y="92.4">0.022uF</text>
<text x="94" y="91.8">4.7uF</text>
<text x="101" y="92.4">0.47uF</text>
<text x="110.1" y="92.4">0.01uF</text>
<text x="127.4" y="92.4">0.1uF</text>
<text x="27.6" y="108">C141</text>
<text x="34.8" y="107.8">C143</text>
<text x="43.1" y="108">C142</text>
<text x="52.2" y="107.8">C130</text>
<text x="66.2" y="108">C193</text>
<text x="150.6" y="103.5">TP27</text>
<text x="177.4" y="106.8">TP26</text>
<text x="249" y="102">10CL025YU256I7G</text>
<text x="27.6" y="111.7">0.047uF 0.1uF</text>
<text x="43.1" y="111.7">0.22uF</text>
<text x="52.9" y="111.7">1uF</text>
<text x="59.3" y="108.2">C194</text>
<text x="59.3" y="111.1">4.7uF</text>
<text x="66.2" y="111.7">47uF</text>
<text x="96.5" y="109.7">R236</text>
<text x="108.1" y="109.7">0.2</text>
<text x="113.9" y="113.6">C197</text>
<text x="119.7" y="113.6">C122</text>
<text x="127.4" y="109.7">TP25</text>
<text x="139" y="111.7">1.5A, 180 Ohm FB</text>
<text x="142.9" y="109.7">L15</text>
<text x="152.5" y="109.7">R237</text>
<text x="164.1" y="109.7">0.2</text>
<text x="169.9" y="113.6">C115</text>
<text x="114.7" y="117.4">1uF</text>
<text x="119.7" y="117.4">0.01uF</text>
<text x="170.6" y="117.4">1uF</text>
</g>
<g font-size="1.7" fill="#004080">
<text x="41.5" y="33.7">VCCINT</text>
<text x="41.5" y="35.6">VCCINT</text>
<text x="111" y="35.6">VCCIO1</text>
<text x="123.9" y="35.6">VCCIO5</text>
<text x="41.5" y="37.5">VCCINT</text>
<text x="41.5" y="39.4">VCCINT</text>
<text x="41.5" y="41.4">VCCINT</text>
<text x="111" y="37.5">VCCIO1</text>
<text x="111" y="41.4">VCCIO2</text>
<text x="123.9" y="37.5">VCCIO5</text>
<text x="123.9" y="41.4">VCCIO6</text>
<text x="41.5" y="43.3">VCCINT</text>
<text x="41.5" y="45.2">VCCINT</text>
<text x="41.5" y="47.2">VCCINT</text>
<text x="111" y="43.3">VCCIO2</text>
<text x="111" y="47.2">VCCIO3</text>
<text x="123.9" y="43.3">VCCIO6</text>
<text x="123.9" y="47.2">VCCIO7</text>
<text x="196" y="47.2">VCCA3</text>
<text x="196" y="43.3">VCCA1</text>
<text x="196" y="45.2">VCCA2</text>
<text x="41.5" y="49.1">VCCINT</text>
<text x="41.5" y="51">VCCINT</text>
<text x="41.5" y="53">VCCINT</text>
<text x="111" y="49.1">VCCIO3</text>
<text x="111" y="51">VCCIO3</text>
<text x="123.9" y="49.1">VCCIO7</text>
<text x="123.9" y="51">VCCIO7</text>
<text x="196" y="53">VCCD_PLL1</text>
<text x="196" y="49.1">VCCA4</text>
<text x="211.2" y="53">GNDA1</text>
<text x="41.5" y="54.9">VCCINT</text>
<text x="41.5" y="56.8">VCCINT</text>
<text x="41.5" y="58.7">VCCINT</text>
<text x="111" y="54.9">VCCIO4</text>
<text x="111" y="56.8">VCCIO4</text>
<text x="111" y="58.7">VCCIO4</text>
<text x="123.9" y="54.9">VCCIO8</text>
<text x="123.9" y="56.8">VCCIO8</text>
<text x="123.9" y="58.7">VCCIO8</text>
<text x="196" y="56.8">VCCD_PLL3</text>
<text x="196" y="58.7">VCCD_PLL4</text>
<text x="196" y="54.9">VCCD_PLL2</text>
<text x="211.2" y="56.8">GNDA3</text>
<text x="211.2" y="58.7">GNDA4</text>
<text x="211.2" y="54.9">GNDA2</text>
<text x="250" y="54.9">GND</text>
<text x="250" y="56.8">GND</text>
<text x="250" y="58.7">GND</text>
<text x="267.3" y="54.9">GND</text>
<text x="267.3" y="56.8">GND</text>
<text x="267.3" y="58.7">GND</text>
<text x="41.5" y="60.7">VCCINT</text>
<text x="41.5" y="62.6">VCCINT</text>
<text x="41.5" y="64.5">VCCINT</text>
<text x="250" y="60.7">GND</text>
<text x="250" y="62.6">GND</text>
<text x="250" y="64.5">GND</text>
<text x="267.3" y="60.7">GND</text>
<text x="267.3" y="62.6">GND</text>
<text x="267.3" y="64.5">GND</text>
<text x="41.5" y="66.5">VCCINT</text>
<text x="250" y="66.5">GND</text>
<text x="250" y="68.4">GND</text>
<text x="250" y="70.3">GND</text>
<text x="267.3" y="66.5">GND</text>
<text x="267.3" y="68.4">GND</text>
<text x="267.3" y="70.3">GND</text>
<text x="250" y="72.3">GND</text>
<text x="250" y="74.2">GND</text>
<text x="250" y="76.1">GND</text>
<text x="267.3" y="72.3">GND</text>
<text x="267.3" y="74.2">GND</text>
<text x="267.3" y="76.1">GND</text>
<text x="250" y="78">GND</text>
<text x="250" y="80">GND</text>
<text x="250" y="81.9">GND</text>
<text x="250" y="83.8">GND</text>
<text x="267.3" y="78">GND</text>
<text x="267.3" y="80">GND</text>
<text x="267.3" y="81.9">GND</text>
<text x="267.3" y="83.8">GND</text>
<text x="250" y="85.8">GND</text>
<text x="250" y="87.7">GND</text>
<text x="250" y="89.6">GND</text>
<text x="267.3" y="85.8">GND</text>
<text x="267.3" y="87.7">GND</text>
<text x="267.3" y="89.6">GND</text>
<text x="250" y="91.6">GND</text>
<text x="250" y="93.5">GND</text>
<text x="250" y="95.4">GND</text>
<text x="267.3" y="91.6">GND</text>
<text x="267.3" y="93.5">GND</text>
<text x="267.3" y="95.4">GND</text>
</g>
<g font-size="1.6">
<text x="239.4" y="105.5">D5, F1, F2, G5 are IO on CIV E</text>
<text x="269.5" y="105.5">U256</text>
</g>
<g font-size="1.5" fill="#ff8000">
<text x="27.1" y="26.5">1.2V</text>
<text x="189.2" y="38.1">2.5V</text>
<text x="181.5" y="51.6">1.2V</text>
</g>
<g font-size="1.4">
<text x="30.9" y="1.4">5</text>
<text x="88.8" y="1.4">4</text>
<text x="146.7" y="1.4">3</text>
<text x="204.6" y="1.4">2</text>
<text x="262.6" y="1.4">1</text>
<text x=".5" y="26.1">D</text>
<text x="292" y="26.1">D</text>
<text x=".5" y="71.9">C</text>
<text x="292" y="71.9">C</text>
<text x=".5" y="117.8">B</text>
<text x="292" y="117.8">B</text>
<text x=".5" y="163.6">A</text>
<text x="292" y="163.6">A</text>
<text x="30.9" y="186.8">5</text>
<text x="88.8" y="186.8">4</text>
<text x="146.7" y="186.8">3</text>
<text x="204.6" y="186.8">2</text>
<text x="262.6" y="186.8">1</text>
</g>
</svg>
